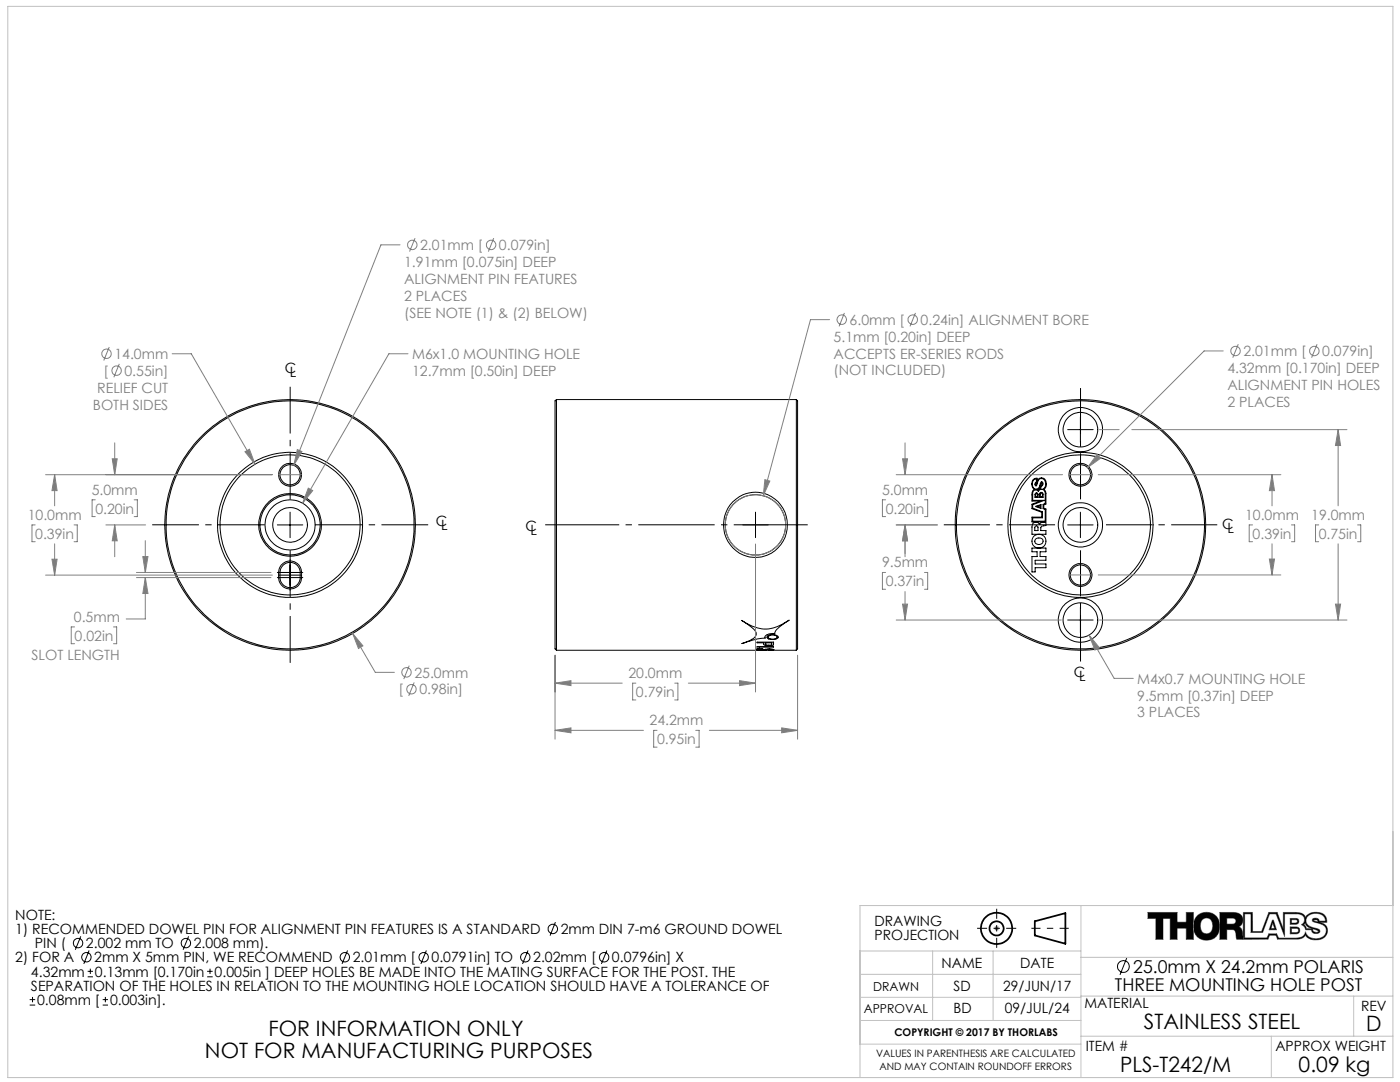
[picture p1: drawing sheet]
<svg xmlns="http://www.w3.org/2000/svg" width="279mm" height="216mm" viewBox="0 0 279 216" stroke-linecap="round" stroke-linejoin="round" font-family="sans-serif">
<g fill="none" stroke="#000" stroke-width=".2">
<path d="M111.1 79.7v50.1M111.1 79.7a1.2 1.2 0 0 0-.3 1.3v47.4a1.42 1.42 0 0 0 .3 1.4M111.1 79.7h47.8M158.9 79.7v50.1M158.9 79.7l.3 .3v49.5l-.3 .3M206.1 95.8l.3-.3 .6-.1v.8a.93 .93 0 0 1 1.1-.8 .93 .93 0 0 1 .7 1.1l-.1 .7-.4 .4 .3 .3 .1 .6v2.1l-.4 .1v.7l.4 .2v3.2l-.2 .1a.57 .57 0 0 0-.8 .4v.6h1v.7h-2.7v-1.4a.79 .79 0 0 1 .5-1 .79 .79 0 0 1 .9 .4 1.3 1.3 0 0 1 1.2-.5h-2.6v-.9h1.9v-1l-1.9-.7v-.9l1.7-.6h-1.7a3.2 3.2 0 0 1 .1-2l.3-.4a1.42 1.42 0 0 1-.3-1.8zM206.4 95.7l.4-.1v.6a.38 .38 0 0 0-.3 .4 .38 .38 0 0 0 .3 .3h.1a1.9 1.9 0 0 1 .7-1.4 1.09 1.09 0 0 1 1.1 .7 1.09 1.09 0 0 1-.4 1.3l-.3 .1a.79 .79 0 0 1 .6 1v1.9l-.4 .1v.9l.4 .2v2.3h-2.5v-.7h1.9v-1.2l-1.9-.7v-.7l2.3-.9h-2.3v-1.1a.64 .64 0 0 1 .3-.9 .64 .64 0 0 1 .8 .3l.6-.5v-.6a.41 .41 0 0 0 .4-.4 .41 .41 0 0 0-.4-.4 1.9 1.9 0 0 1-.8 1.4 .98 .98 0 0 1-.9-.5 .98 .98 0 0 1 0-1.1zM206.7 98.4l.4 .1 .1 .7h-.6zM206.7 96.4l.2-.1-.1 .5zM206.7 98.6l.3-.1v.6h-.3zM207.6 98.3a.38 .38 0 0 1 .6 .3v.6h-.7zM207.6 97v.6l-.4 .2-.2-.1 .3-.1z"/>
<path d="M207.6 98.5a.22 .22 0 0 1 .3-.1 .22 .22 0 0 1 .1 .2v.5h-.4zM207.9 96.3l.1 .1v.3l-.1 .2h-.3zM213.1 85.7h5.1M215.6 83.2v5.1M55.4 115.3h5M55.4 114.2h5M55.4 104.7h5M55.6 114.8h4.5M56.1 112.7a2.3 2.3 0 0 1 2.6-.6 2.3 2.3 0 0 1 1.5 2.1v1.1a2.29 2.29 0 0 1-2.3 2.2 2.29 2.29 0 0 1-2.3-2.2l.1-1.6zM56.4 112.9a2 2 0 0 1 2.2-.5 2 2 0 0 1 1.3 1.8v1.1a2.01 2.01 0 0 1-2 1.9 2.01 2.01 0 0 1-2-1.9l.1-1.6zM57.9 102.2v5.1M57.9 111.7v6.1"/>
<path d="M146.3 100.1a6.5 6.5 0 0 1 9.4 .4 6.5 6.5 0 0 1-1 9.4 6.4 6.4 0 0 1-7.9 0 6.4 6.4 0 0 1-1.9-7.7l.3-.7zM148.2 104.7h5.1M150.8 102.2v5.1M206 109.4h2.7v.7h-1.1v1h1.1v.7h-2.1v.7h2.1v.8h-2.1v.8h-.6v-3h1v-1h-1zM206.6 105.1a.32 .32 0 0 1 .3-.1 .32 .32 0 0 1 .3 .3v.6h-.7zM206.7 107.5a.8 .8 0 0 1 1-.1 .8 .8 0 0 1 .4 .9 .84 .84 0 0 1-1 .3 .84 .84 0 0 1-.5-.8zM206.8 101l1-.3v.8zM207 101.1l.6-.2v.3zM207.4 104.6h.1M213.1 104.7h5.1M215.6 102.2v5.1M111.1 129.8h47.8"/>
<path d="M148 123.8a7.5 7.5 0 0 0 7 1.3l2.5-1.3-2.5 1.8-.4 .8h-.8l-.7 .2-.4 .4v.3l-1.6 .2-3 .9a4.1 4.1 0 0 0 2.8-1.8 2.75 2.75 0 0 0-1.6-2zM151.1 129.6l.6-.1h.5l-.8 .1 1 .1 .7-.2 1.3 .1-.5 .1h-.4l.6-.1-.8-.1-.8 .2zM151.1 128.1h3.3a.59 .59 0 0 1-.2 .6 .59 .59 0 0 1-.6 .2h-.5a.51 .51 0 0 1-.5-.1 .51 .51 0 0 1-.2-.5h-1.3zM151.1 129h3.3v.1h-2.9v.3h-.4zM152 129.7l.4 .1M152 129.7v.1M152.8 128.3h1.2v.2a.79 .79 0 0 1-1.2 0zM153.1 126.9a1.53 1.53 0 0 1 2.2 .2 1.62 1.62 0 0 1-2.2 .1zM153.4 127l.6-.3a.78 .78 0 0 1 1.1 .5 1.21 1.21 0 0 1-1.8-.1zM213.1 123.7h5.1M215.6 121.2v5.1M5.9 199.5h1.1"/>
<path d="M6.5 198.9v1.1M16.1 186.8l-1.1 2.7M17.5 194.9h1.1M17.5 193.8h1.1M17.8 189.7l-1.1 2.6M18 193.3v1M20.5 199.5h1.1M21 198.9v1.1M37.6 186.8l-1.1 2.7M41.3 194.9h1.1M41.3 193.8h1.1M41.9 193.3v1"/>
<path d="M69.4 189.7l-1.1 2.6M85.1 189.7l-1.1 2.6M105.4 189.7l-1.1 2.6M110.8 184l-1 2.7M121.1 189.7l-1.1 2.6M224.9 191.2l-1.4 3.3M5.9 200.6h1.1M20.5 200.6h1.1"/>
<circle cx="57.9" cy="94.7" r="2.01"/>
<circle cx="57.9" cy="94.7" r="2.28"/>
<circle cx="215.6" cy="85.7" r="4.4"/>
<circle cx="215.6" cy="94.7" r="2.01"/>
<circle cx="215.6" cy="85.7" r="3.5"/>
<circle cx="215.6" cy="94.7" r="2.28"/>
<circle cx="57.9" cy="104.7" r="25"/>
<circle cx="57.9" cy="104.7" r="24.7"/>
<circle cx="57.9" cy="104.7" r="14"/>
<circle cx="57.9" cy="104.7" r="6"/>
<circle cx="57.9" cy="104.7" r="3.5"/>
<circle cx="57.9" cy="104.8" r="5"/>
<circle cx="57.9" cy="104.7" r="6.3"/>
<circle cx="57.9" cy="104.7" r="14.5"/>
<circle cx="150.7" cy="104.7" r="6"/>
<circle cx="207.3" cy="108" r="1.4"/>
<circle cx="215.6" cy="104.7" r="14"/>
<circle cx="215.6" cy="104.7" r="4.4"/>
<circle cx="215.6" cy="114.7" r="2.01"/>
<circle cx="215.6" cy="104.7" r="24.7"/>
<circle cx="215.6" cy="114.7" r="2.28"/>
<circle cx="215.6" cy="104.7" r="3.4"/>
<circle cx="215.6" cy="104.7" r="14.5"/>
<circle cx="215.6" cy="104.7" r="25"/>
<circle cx="215.6" cy="123.7" r="4.4"/>
<circle cx="215.6" cy="123.7" r="3.5"/>
<circle cx="15.6" cy="188.2" r=".94"/>
<circle cx="17.3" cy="191" r=".94"/>
<circle cx="37.1" cy="188.2" r=".94"/>
<circle cx="68.8" cy="191" r=".94"/>
<circle cx="84.5" cy="191" r=".94"/>
<circle cx="104.8" cy="191" r=".93"/>
<circle cx="110.3" cy="185.4" r=".94"/>
<circle cx="120.6" cy="191" r=".94"/>
<circle cx="224.2" cy="192.9" r="1.18"/>
</g>
<g fill="none" stroke="#000" stroke-width=".35">
<path d="M206.5 183.8l6.1-1.6v6.1l-6.1-1.6z"/>
<circle cx="198.9" cy="185.2" r="3.1"/>
<circle cx="198.9" cy="185.2" r="1.4"/>
</g>
<g fill="none" stroke="#808080" stroke-width=".2">
<path d="M79.8 48.9h-3.8l-17.4 44M82.8 47.5l-1.1 2.7M98.5 47.5l-1 2.7M21.8 69.3l-1.1 2.6M23.8 72.6l-1.1 2.7M34.4 70.6h3.8l12.7 22M81.4 70.6h-3.8l-17.2 29.8M165.6 63.8h-3.9l-9.4 35.1M168.5 62.4l-1 2.7M182.7 62.4l-1.1 2.7M244.1 70h-3.8l-23.3 23.3M247.1 68.7l-1.1 2.7"/>
<path d="M262.9 68.7l-1.1 2.7M9.1 94.7h45.2M10.9 94.7l.5 3.2h-1zM10.9 94.7v6.2M19 99.7h-.6v3.4h.6M22.4 91.5h1l-.5 3.2zM22.9 88.4v6.3M26.8 99.7h.6v3.4h-.6M48.9 90.1l.9-.5 1.1 3zM55.6 94.7h4.6M59.3 89.7l1 .4-1.7 2.8zM61.5 97.4l.9 .5-2 2.5z"/>
<path d="M152.6 95.7l1 .3-1.3 2.9zM176.7 99.7h-.6v3.4h.6M178.9 94.7h33.2M180.1 91.5h1l-.5 3.2zM180.6 88.4v6.3M184.5 99.7h.6v3.4h-.6M213.3 94.7h4.6M218.9 90.7l.7 .7-2.6 1.9zM219.2 94.7h36.4M219.4 85.7h3.9M225.9 85.7h42.9M253.9 94.7l.5 3.2h-1.1z"/>
<path d="M253.9 94.7v6.2M267.1 85.7l.4 3.2h-1zM267.1 85.7v15.2M7 104.7h-.6v3.4h.6M9.1 114.8h45.3M10.4 111.6h1l-.5 3.2zM10.9 108.5v6.3M14.8 104.7h.6v3.4h-.6M21.1 104.7h8M22.9 104.7l.5 3.2h-1zM22.9 104.7v6.4M27.2 114.2h26.9"/>
<path d="M27.2 115.3h26.9M28.5 111.1h1l-.5 3.1zM29 115.3l.5 3.1h-1zM29 115.3v8.2h-3.8M29 107.9v6.3M150.8 108.5v29.6M176.7 114.2h-.6v3.4h.6M178.9 104.7h8.2M180.6 104.7l.5 3.2h-1zM180.6 104.7v6.4M180.6 118v5.7M184.5 114.2h.6v3.4h-.6"/>
<path d="M213.3 114.7h4.6M219.2 114.7h36.4M250 104.7h-.7v3.4h.7M253.3 111.5h1.1l-.5 3.2zM253.9 108.5v6.2M257.7 104.7h.7v3.4h-.7M263.2 104.7h-.7v3.4h.7M267.1 108.5v15.2M270.9 104.7h.7v3.4h-.7M14.9 125.1h-.7v3.3h.7M22.6 125.1h.7v3.3h-.7M70.4 126.4l2 2.5-.9 .5z"/>
<path d="M70.4 126.4l4.5 7.8h3.8M81.7 132.8l-1.1 2.7M82.7 136.2l-1.1 2.7M110.8 136.3l3.1-.5v1zM110.8 130.7v16.8M110.8 136.3h13.4M126.9 136.3h-.6v3.4h.6M134.7 136.3h.6v3.4h-.6M137.4 136.3h13.4M147.6 135.8l3.2 .5-3.2 .5zM159.2 130.7v16.8M178.9 123.7h32.9"/>
<path d="M180.1 120.5h1l-.5 3.2zM217.3 126.7l2.1 2.5-.9 .5zM217.3 126.7l5.1 8.7h3.8M219.4 123.7h49.4M266.5 120.5h1l-.4 3.2zM110.8 145.7l3.1-.5v1zM110.8 145.7h17.6M131.1 145.7h-.6v3.4h.6M138.9 145.7h.6v3.4h-.6M141.6 145.7h17.6M156 145.2l3.2 .5-3.2 .5zM198.4 185.2h1"/>
<path d="M198.5 184.9l.7 .7M198.9 184.7v1M199.2 184.9l-.7 .7M229.1 182.1h5.8v1.9h1.8v-1.9h1.5v5.3h-1.5v-2.2h-1.8v2.2h-1.4v-4.1h-1.4v4.1h-1.4v-4.1h-1.6zM239 182.7a2.77 2.77 0 0 1 4.4 1.5 2.77 2.77 0 0 1-3.2 3.4 2.89 2.89 0 0 1-1.2-4.9zM239.9 183.5a1.21 1.21 0 0 1 1.3-.3 1.21 1.21 0 0 1 .8 1.1 1.43 1.43 0 0 1-1.6 2 1.83 1.83 0 0 1-.5-2.8zM244.8 183.2h1.2a.61 .61 0 0 1 .7 .6 .61 .61 0 0 1-.7 .6h-1.2zM247.2 184.9a1.53 1.53 0 0 0 .7-1.9 1.53 1.53 0 0 0-1.7-.9h-2.7v5.3h1.3v-1.9h1.1a.93 .93 0 0 1 .8 1.2l.1 .7h1.3M247.2 184.9a2.41 2.41 0 0 1 .9 2.2v.3M247.2 184.9h.1M248.4 182.4h1.3v3.7h2.3l1.4-3.7h1.3l1.7 4.4v-4.4h2.2a1.26 1.26 0 0 1 1.4 .3 1.26 1.26 0 0 1 .1 1.5l-.4 .3a1.2 1.2 0 0 1 .9 1h1.2a.88 .88 0 0 0 .7 .8 .88 .88 0 0 0 .9-.5l-.1-.3a5.9 5.9 0 0 1-2.5-1.2 1.4 1.4 0 0 1 1.3-2 1.79 1.79 0 0 1 2.4 1.5h-1.2a.73 .73 0 0 0-.6-.6 .73 .73 0 0 0-.8 .4l.1 .3a5.7 5.7 0 0 1 2.5 1.1 1.69 1.69 0 0 1-.2 1.8 1.69 1.69 0 0 1-1.7 .5 1.84 1.84 0 0 1-2.1-1.4 1.54 1.54 0 0 1-1.8 1.3h-3.5l-.4-.9h-1.6l-.3 .8h-4.5zM253.9 183.6h.2l.6 1.9h-1.4z"/>
<path d="M254 184.1l.4 1.2h-.8zM257.5 183.3h1.1a.58 .58 0 0 1 .6 .6 .58 .58 0 0 1-.6 .5h-1.1zM257.5 185h1.2a.69 .69 0 0 1 .7 .6 .69 .69 0 0 1-.7 .7h-1.2zM257.7 183.5h.8a.34 .34 0 0 1 .4 .4 .34 .34 0 0 1-.4 .3h-.8zM257.7 185.2h1a.43 .43 0 0 1 .5 .5 .43 .43 0 0 1-.5 .4h-1zM260.5 184.1a1.57 1.57 0 0 0 1.4 1.2h-1.2l-.1-.4-.4-.4zM262 185.3l1.1 .5a.61 .61 0 0 1-.7 .3 .61 .61 0 0 1-.4-.6zM262.1 183.6a.49 .49 0 0 1 .6-.1 .49 .49 0 0 1 .3 .5zM263.3 184h.1M263.3 184h1.5a1.84 1.84 0 0 0-2.2-2l-1.2 .3-.9 .8a1.76 1.76 0 0 0-2.1-1h-2.3v3.3l-1.2-3.3h-1.7l-1.4 3.8h-1.8l-.1-3.8h-1.8v5.3M263.3 184a1.73 1.73 0 0 1 1.7 1.8 1.73 1.73 0 0 1-1.8 1.7 2.51 2.51 0 0 1-2.7-1 1.59 1.59 0 0 1-1.6 .9h-3.9l-.3-.8h-1.3l-.4 .8h-4.9"/>
<circle cx="82.3" cy="48.9" r=".94"/>
<circle cx="98" cy="48.9" r=".94"/>
<circle cx="21.2" cy="70.6" r=".95"/>
<circle cx="23.3" cy="74" r=".94"/>
<circle cx="168" cy="63.8" r=".95"/>
<circle cx="182.1" cy="63.8" r=".95"/>
<circle cx="246.6" cy="70" r=".94"/>
<circle cx="262.3" cy="70" r=".94"/>
<circle cx="150.8" cy="104.7" r="6"/>
<circle cx="81.1" cy="134.2" r=".95"/>
<circle cx="82.1" cy="137.5" r=".94"/>
</g>
<path d="M205.8 185.2h7.5" fill="none" stroke="#000" stroke-width=".2" stroke-dasharray="15.2 1.3 1.3 1.3" stroke-dashoffset="13.4" stroke-linecap="butt"/>
<path d="M195 185.2h7.8M198.9 181.3v7.8" fill="none" stroke="#000" stroke-width=".2" stroke-dasharray="15.2 1.3 1.3 1.3" stroke-dashoffset="13.2" stroke-linecap="butt"/>
<g fill="none" stroke="#c0c0c0" stroke-width=".2">
<path d="M1.6 1.3h276.4v213.7h-276.4zM171.6 189.8h44.1M171.6 199h44.1M171.6 194.4h44.1M186.1 189.8v13.8M198.2 189.8v13.8M215.7 198.8h62.3M215.7 180.7v34.3M215.7 191h62.3M270.2 198.8v8M278 180.7h-106.4v34.3M171.6 203.6h44.1"/>
<path d="M171.6 208.4h44.1M215.7 206.8h62.3M253.7 206.8v8.2"/>
</g>
<path d="M240 183.5a1.27 1.27 0 0 1 1.5-.2 1.27 1.27 0 0 1 .5 1.4 1.28 1.28 0 0 1-.6 1.5 1.28 1.28 0 0 1-1.5-.3 2.12 2.12 0 0 1 .1-2.4zM239 182.7a2.83 2.83 0 0 0-.6 3.4 2.83 2.83 0 0 0 3.2 1.4 2.79 2.79 0 0 0 1.7-3.7 2.79 2.79 0 0 0-3.7-1.5zM229.1 182.1h5.8v1.9h1.8v-1.9h1.5v5.3h-1.5v-2.2h-1.8v2.2h-1.4v-4.1h-1.4v4.1h-1.4v-4.1h-1.6zM243.5 182.1h2.7a1.53 1.53 0 0 1 1.7 .9 1.53 1.53 0 0 1-.7 1.9l.5 .4 .2 .3 .2 1.8h-1.3l-.2-1.4-.5-.5h-1.3v1.9h-1.3zM244.8 183.2v1.2h1.4l.4-.4v-.5l-.3-.3zM262.1 183.6h.5a.24 .24 0 0 1 .3 0 .24 .24 0 0 1 0 .3l-.6-.1zM260.5 184.1a1.57 1.57 0 0 0 1.4 1.2h-1.2l-.2-.5a.4 .4 0 0 1 0-.7zM248.1 182.1v5.3h4.9l.4-.8h1.3l.3 .8h3.9a1.64 1.64 0 0 0 1.6-.9 2.71 2.71 0 0 0 3.7 .6 1.66 1.66 0 0 0 .7-1.9 1.66 1.66 0 0 0-1.6-1.2h1.5a1.88 1.88 0 0 0-2.4-2 2.15 2.15 0 0 0-1.9 1.1v-.2a1.84 1.84 0 0 0-2.1-.8h-2.3v3.3l-1.2-3.3h-1.7l-1.4 3.8h-1.8l-.1-3.8zM248.4 182.4h1.3v3.7h2.3l1.4-3.7h1.3l1.7 4.4v-4.4h2.2a1.32 1.32 0 0 1 1.7 1.3l-.1 .4-.5 .4 .2 .1a1.14 1.14 0 0 1 .7 .9h1.2v.4a.85 .85 0 0 0 .9 .4 .85 .85 0 0 0 .7-.6l-.2-.3-.6-.2a2.02 2.02 0 0 1-1.9-1.3 1.53 1.53 0 0 1 1.7-1.7 1.7 1.7 0 0 1 2.1 1.6h-1.2l-.2-.4-.5-.2-.5 .1-.2 .2a.43 .43 0 0 0 .1 .4 .43 .43 0 0 0 .5 .1l.3 .1a1.75 1.75 0 0 1 1.9 1.5 1.83 1.83 0 0 1-2.4 1.7 1.75 1.75 0 0 1-1.8-1.4 1.54 1.54 0 0 1-1.8 1.3h-3.5l-.4-.9h-1.6l-.3 .8h-4.5zM262 185.3l.6 .2a.34 .34 0 0 1 .4 .5l-.4 .1-.4-.2-.2-.2zM253.9 183.6l-.6 1.9h1.4l-.6-1.9zM254 184.1l.4 1.2h-.8zM257.5 183.3h1.4l.3 .3v.5l-.5 .3h-1.2zM257.7 183.5v.7h1l.2-.3-.1-.3zM257.5 185h1.6l.3 .5-.1 .6-.5 .2h-1.3zM257.7 185.2v.9h1.1l.4-.3v-.3l-.3-.3z" fill-rule="evenodd" fill="#000"/>
<path d="M215.6 99.6v-22.2M210.6 104.7h-22.2M215.6 109.8v22.2M220.7 104.7h22.2" fill="none" stroke="#000" stroke-width=".2" stroke-dasharray="15.2 1.3 1.3 1.3" stroke-dashoffset="6" stroke-linecap="butt"/>
<path d="M161.2 104.7h-52.4" fill="none" stroke="#000" stroke-width=".2" stroke-dasharray="15.2 1.3 1.3 1.3" stroke-dashoffset=".5" stroke-linecap="butt"/>
<path d="M57.9 99.6v-22.4M52.8 104.7h-22.4M57.9 109.8v22.5M63 104.7h22.5" fill="none" stroke="#000" stroke-width=".2" stroke-dasharray="15.2 1.3 1.3 1.3" stroke-dashoffset="5.9" stroke-linecap="butt"/>
<g fill="#808080">
<path d="M267.1 85.7l.4 3.2h-1zM266.5 120.5h1l-.4 3.2zM180.6 104.7l.5 3.2h-1zM180.1 120.5h1l-.5 3.2zM217.3 126.7l1.2 3 .9-.5zM218.9 90.7l-1.9 2.6 2.6-1.9zM110.8 145.7l3.1-.5v1zM156 145.2l3.2 .5-3.2 .5zM110.8 136.3l3.1-.5v1zM147.6 135.8l3.2 .5-3.2 .5zM70.4 126.4l1.1 3 .9-.5zM48.9 90.1l2 2.5-1.1-3zM61.5 97.4l-1.1 3 2-2.5zM59.3 89.7l-.7 3.2 1.7-2.8zM29 115.3l.5 3.1h-1zM28.5 111.1h1l-.5 3.1z"/>
<path d="M180.1 91.5h1l-.5 3.2zM180.6 104.7l.5 3.2h-1zM253.9 94.7l.5 3.2h-1.1zM253.3 111.5h1.1l-.5 3.2zM152.6 95.7l-.3 3.2 1.3-2.9zM10.9 94.7l.5 3.2h-1zM10.4 111.6h1l-.5 3.2zM22.4 91.5h1l-.5 3.2zM22.9 104.7l.5 3.2h-1z"/>
</g>
<g font-size="4.2">
<text x="53.6" y="206.8">FOR INFORMATION ONLY</text>
<text x="228.3" y="205.3">STAINLESS STEEL</text>
<text x="272.6" y="205.8">D</text>
<text x="40.9" y="211">NOT FOR MANUFACTURING PURPOSES</text>
<text x="223.6" y="213.9">PLS-T242/M</text>
<text x="259.2" y="213.9">0.09 kg</text>
</g>
<g font-size="3.5">
<text x="222.5" y="197.7">THREE MOUNTING HOLE POST</text>
<text x="226.2" y="194.2">25.0mm X 24.2mm POLARIS</text>
</g>
<g font-size="2.8" fill="#808080">
<text x="80.7" y="53.3">1.91mm [0.075in] DEEP</text>
<text x="83.9" y="49.9">2.01mm [</text>
<text x="99.6" y="49.9">0.079in]</text>
<text x="80.7" y="56.6">ALIGNMENT PIN FEATURES</text>
<text x="80.7" y="60">2 PLACES</text>
<text x="80.7" y="63.4">(SEE NOTE (1) &amp; (2) BELOW)</text>
<text x="169.6" y="64.8">6.0mm [</text>
<text x="183.7" y="64.8">0.24in] ALIGNMENT BORE</text>
<text x="22.8" y="71.6">14.0mm</text>
<text x="82.2" y="71.6">M6x1.0 MOUNTING HOLE</text>
<text x="166.4" y="68.2">5.1mm [0.20in] DEEP</text>
<text x="166.4" y="71.6">ACCEPTS ER-SERIES RODS</text>
<text x="248.1" y="71.1">2.01mm [</text>
<text x="263.9" y="71.1">0.079in]</text>
<text x="20.7" y="75">[</text>
<text x="24.8" y="75">0.55in]</text>
<text x="82.2" y="75">12.7mm [0.50in] DEEP</text>
<text x="166.4" y="74.9">(NOT INCLUDED)</text>
<text x="245" y="74.5">4.32mm [0.170in] DEEP</text>
<text x="245" y="77.8">ALIGNMENT PIN HOLES</text>
<text x="18.5" y="81.7">BOTH SIDES</text>
<text x="19.4" y="78.4">RELIEF CUT</text>
<text x="245" y="81.2">2 PLACES</text>
<text x="18.3" y="98.7">5.0mm</text>
<text x="176" y="98.7">5.0mm</text>
<text x="5.5" y="103.7">10.0mm</text>
<text x="7" y="107.5">0.39in</text>
<text x="19" y="102.5">0.20in</text>
<text x="176.8" y="102.5">0.20in</text>
<text x="248.5" y="103.7">10.0mm</text>
<text x="250" y="107.5">0.39in</text>
<text x="261.7" y="103.7">19.0mm</text>
<text x="263.2" y="107.5">0.75in</text>
<text x="176" y="113.2">9.5mm</text>
<text x="176.8" y="117">0.37in</text>
<text x="14.7" y="124">0.5mm</text>
<text x="6.3" y="131.6">SLOT LENGTH</text>
<text x="14.9" y="127.8">0.02in</text>
<text x="82.7" y="135.2">25.0mm</text>
<text x="125.4" y="135.3">20.0mm</text>
<text x="227" y="136.4">M4x0.7 MOUNTING HOLE</text>
<text x="79.5" y="138.6">[</text>
<text x="83.7" y="138.6">0.98in]</text>
<text x="126.9" y="139.1">0.79in</text>
<text x="227" y="139.8">9.5mm [0.37in] DEEP</text>
<text x="227" y="143.2">3 PLACES</text>
<text x="129.6" y="144.7">24.2mm</text>
<text x="131.1" y="148.5">0.95in</text>
</g>
<g font-size="2.8">
<text x="56.8" y="74.5">C</text>
<text x="57.9" y="75.3">L</text>
<text x="87" y="105">C</text>
<text x="88" y="105.8">L</text>
<text x="104.9" y="106">C</text>
<text x="105.9" y="106.8">L</text>
<text x="243.9" y="105.5">C</text>
<text x="244.9" y="106.3">L</text>
<text x="214.3" y="135">C</text>
<text x="215.3" y="135.8">L</text>
<text x="3.1" y="183.6">NOTE:</text>
<text x="174.5" y="184.8">DRAWING</text>
<text x="3.1" y="186.4">1) RECOMMENDED DOWEL PIN FOR ALIGNMENT PIN FEATURES IS A STANDARD</text>
<text x="7" y="189.2">PIN (</text>
<text x="17.1" y="189.2">2.002 mm TO</text>
<text x="38.7" y="189.2">2.008 mm).</text>
<text x="111.9" y="186.4">2mm DIN 7-m6 GROUND DOWEL</text>
<text x="174.5" y="187.6">PROJECTION</text>
<text x="3.1" y="192.1">2) FOR A</text>
<text x="6.2" y="194.9">4.32mm</text>
<text x="6.2" y="197.7">SEPARATION OF THE HOLES IN RELATION TO THE MOUNTING HOLE LOCATION SHOULD HAVE A TOLERANCE OF</text>
<text x="18.8" y="192.1">2mm X 5mm PIN, WE RECOMMEND</text>
<text x="19" y="194.9">0.13mm [0.170in</text>
<text x="42.8" y="194.9">0.005in ] DEEP HOLES BE MADE INTO THE MATING SURFACE FOR THE POST. THE</text>
<text x="70.4" y="192.1">2.01mm [</text>
<text x="86.1" y="192.1">0.0791in] TO</text>
<text x="106.4" y="192.1">2.02mm [</text>
<text x="122.1" y="192.1">0.0796in] X</text>
<text x="187.9" y="193.2">NAME</text>
<text x="190.3" y="197.7">SD</text>
<text x="200.2" y="197.7">29/JUN/17</text>
<text x="203.6" y="193.2">DATE</text>
<text x="7.4" y="200.5">0.08mm [</text>
<text x="22" y="200.5">0.003in].</text>
<text x="190.3" y="202.2">BD</text>
<text x="200.5" y="202.2">09/JUL/24</text>
<text x="216.4" y="201.2">MATERIAL</text>
<text x="271.6" y="201.8">REV</text>
<text x="216.7" y="209.7">ITEM #</text>
<text x="254.5" y="209.7">APPROX WEIGHT</text>
</g>
<g font-size="2.5">
<text x="174.2" y="197.7">DRAWN</text>
<text x="172.4" y="202.2">APPROVAL</text>
</g>
<text font-size="2.1" x="178.5" y="206.8">COPYRIGHT © 2017 BY THORLABS</text>
<g font-size="2">
<text x="174.8" y="211">VALUES IN PARENTHESIS ARE CALCULATED</text>
<text x="175.5" y="213.5">AND MAY CONTAIN ROUNDOFF ERRORS</text>
</g>
</svg>
